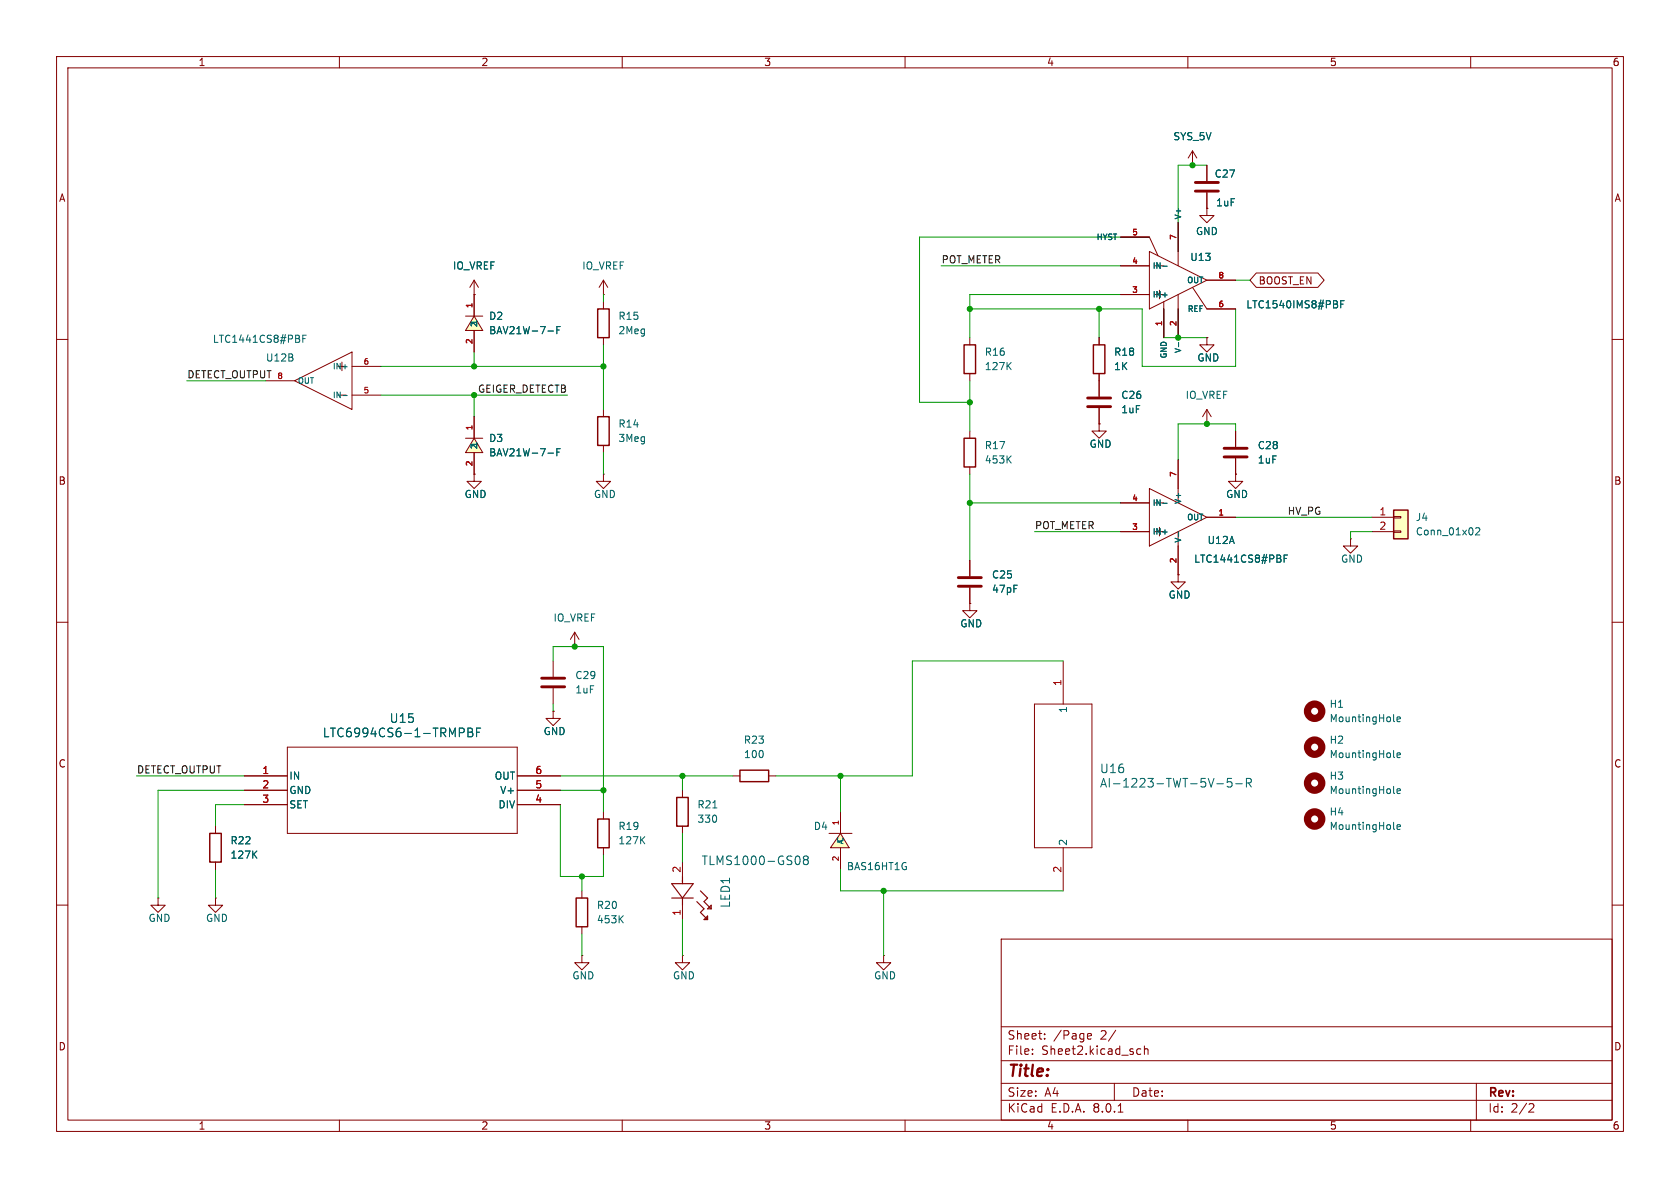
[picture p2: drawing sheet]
<svg xmlns="http://www.w3.org/2000/svg" width="297mm" height="210mm" viewBox="0 0 297 210" stroke-linecap="round" stroke-linejoin="round" font-family="sans-serif">
<g fill="none" stroke="#840000" stroke-width=".18">
<path d="M10 10h277v190h-277zM12 12h273v186h-273zM60 10v2M110 10v2M160 10v2M210 10v2M260 10v2M208.3 39.4v7.6M213.4 29.2v2.8M213.4 34v2.8M10 60h2M198.1 41.9h5.1l1.5 3.3"/>
<path d="M198.1 52.1h5.1M198.1 47h5.1M203.2 44.5l10.2 5-10.2 5.1zM205 51.3v1.5M205.7 53.3v6.4M208.3 52.1v7.6M210.8 50.8l2.6 3.8h5M213.4 49.5h5M285 60h2M194.3 74.9v1.3h1.3l-1.3 1.3-1.3-1.3h1.3M194.3 74.9h.1M10 110h2"/>
<path d="M285 110h2M10 160h2M285 160h2M177 166h108v32h-108zM60 198v2M110 198v2M160 198v2M177 194.5h108M177 191.5h108M177 187.5h108M177 181.5h108M182.5 186.3v.1"/>
<path d="M182.5 185.5v.1M184.7 183.6v.1M184.7 182.8v.1M192.3 183.6h.6M192.3 182.8l.4-.1 .3 .4-.8 .1M197 191.5v3M197.2 182.1l-1.2 2M197.7 196.6h.8M201.1 186.3h.6M201.1 185.5h.6M202.3 185.5l.2-.1 .4 .1 .1 .9M202.3 184.9v1.5"/>
<path d="M210 198v2M260 198v2M261 191.5v6.5M270.5 195.1l.5 .1 .2 .3-1 1.1h1"/>
</g>
<path d="M211.3 33.8h4.1M211.3 32.3h4.1" fill="none" stroke="#840000" stroke-width=".51"/>
<circle cx="232.4" cy="144.8" r="1.27" fill="none" stroke="#840000" stroke-width="1.3"/>
<path d="M205.6 47.1h.7M237 53.8h.4M237.6 53.2h-.6v1.2M208.4 60.5v.8M246.4 146.4l.2 .2M247 146.2l.6-.1-.1-.3h-.3l-.2 .2v.6h.5" fill="none" stroke="#006464" stroke-width=".18"/>
<path d="M83.8 77.5l1.5 2.5h-3z" fill="#ffffc2"/>
<path d="M82.3 77.5h3M83.8 77.5l1.5 2.5h-3zM83.8 73.7v3.8M83.8 80v3.8" fill="none" stroke="#840000" stroke-width=".18"/>
<path d="M98.4 79.9h.5M99.1 79.3h-.7v1.3M96.9 80.1h.9" fill="none" stroke="#006464" stroke-width=".18"/>
<path d="M148.6 147.3l1.5 2.6h-3.3z" fill="#ffffc2"/>
<g fill="none" stroke="#840000" stroke-width=".18">
<path d="M213.4 36.8v1.3h1.2l-1.2 1.3-1.3-1.3h1.3M213.4 36.8h.1M106.7 53.3v1.3M106.7 59.7v1.3M194.3 59.7v1.3M194.3 66v1.3M218.4 76.2v2.8M198.1 94h5.1M198.1 88.9h5.1M203.2 86.4l10.2 5-10.2 5.1zM205 93.2v1.5M208.3 81.3v7.6"/>
<path d="M208.3 94v7.6M213.4 91.4h5M218.4 83.8v1.3h1.3l-1.3 1.3-1.2-1.3h1.2M218.4 83.8h.1M218.4 81v2.8M208.3 101.6v1.3h1.2l-1.2 1.2-1.3-1.2h1.3M208.3 101.6h.1M106.7 143.5v1.3M106.7 149.9v1.2M146.6 147.3h4M148.6 147.3l1.5 2.6h-3.3zM148.6 143.5v3.8"/>
<path d="M148.6 149.9v3.8"/>
</g>
<path d="M216.4 79.2h4.1M216.4 80.8h4.1" fill="none" stroke="#840000" stroke-width=".51"/>
<path d="M205.6 89h.7M208.4 94.1v.7M227 98.7h.4M227.6 98.1h-.6v1.3M113.4 148.4l.6 .8M114 147.9l-.7 .7" fill="none" stroke="#006464" stroke-width=".18"/>
<path d="M105.7 54.6h2v5.1h-2zM193.3 61h2v5h-2zM105.7 144.8h2v5.1h-2z" fill="none" stroke="#840000" stroke-width=".25"/>
<path d="M246.4 90.2h2.5v5.1h-2.5z" fill="#ffffc2"/>
<path d="M210.8 29.2h.1M210.8 26.7l-.7 1.2M210.8 26.7v2.5M210.8 26.7l.8 1.2M242.6 91.4h3.8M242.6 94h3.8M246.4 93.9h1.2v.2h-1.2zM246.4 91.3h1.2v.3h-1.2zM188 116.8v7.7M182.9 124.5h10.1v25.4h-10.1zM188 149.9v7.6" fill="none" stroke="#840000" stroke-width=".18"/>
<path d="M246.4 90.2h2.5v5.1h-2.5z" fill="none" stroke="#840000" stroke-width=".25"/>
<path d="M260.9 93.4l.5-.1 .2 .4-.8 .9h.8M215.1 138.5h1.2M217.7 137.6h-.7l-.1 .7 .3-.1 .5 .1 .1 .2-.1 .5-.2 .1-.6-.1M218.5 138.5h1.1M220.4 138.4l.7-.1 .1-.2-.1-.4-.2-.1h-.5v1.5M220.7 138.4l.5 .7" fill="none" stroke="#006464" stroke-width=".18"/>
<path d="M83.8 55.9l1.5 2.5h-3z" fill="#ffffc2"/>
<g fill="none" stroke="#840000" stroke-width=".18">
<path d="M208.3 39.4v5.1M210.8 29.2h.1M213.4 36.8h.1M213.4 29.2v2.8M213.4 34v2.8M82.3 55.9h3M83.8 55.9l1.5 2.5h-3zM83.8 52.1h.1M83.8 49.5v6.4M83.8 58.4v3.8M83.8 49.5l-.7 1.3M83.8 49.5l.8 1.3"/>
<path d="M106.7 52.1h.1M106.7 49.5l-.8 1.3M106.7 49.5v2.6M106.7 49.5l.7 1.3M171.4 59.7v1.3M194.3 59.7v1.3M198.1 52.1h5.1M198.1 47h5.1M198.1 41.9h5.1M205.7 54.6v5.1M208.3 54.6v5.1M213.4 59.7v1.3h1.2l-1.2 1.2-1.3-1.2h1.3"/>
<path d="M213.4 59.7h.1M213.4 49.5h5M213.4 54.6h5M222.1 48.3h10.9l1.1 1.2-1.1 1.3h-10.9l-1.1-1.3zM47 67.3h5.1M52.1 67.3l10.1-5.1v10.2zM59.7 69.9h1.5M60.5 64v1.5M62.2 69.9h5.1M62.2 64.8h5.1M83.8 73.7v3.8M106.7 72.4v1.3"/>
<path d="M106.7 78.7v1.3M171.4 66v1.3M171.4 76.2v1.3M194.3 74.9h.1M194.3 66v4.1M194.3 72.1v2.8M213.4 74.9h.1M213.4 72.4l-.8 1.3M213.4 72.4v2.5M213.4 72.4l.7 1.3M218.4 76.2v2.8M83.8 83.8v1.3h1.3l-1.3 1.3-1.3-1.3h1.3"/>
<path d="M83.8 83.8h.1M83.8 80v3.8M106.7 83.8v1.3h1.2l-1.2 1.3-1.3-1.3h1.3M106.7 83.8h.1M171.4 82.6v1.2M171.4 99.1v2.8M198.1 94h5.1M198.1 88.9h5.1M208.3 81.3v5.1M208.3 96.5v5.1M213.4 91.4h5M218.4 83.8h.1"/>
<path d="M218.4 81v2.8M238.8 95.3v1.2h1.2l-1.2 1.3-1.3-1.3h1.3M238.8 95.3h.1M97.8 116.8v2.8M101.6 114.3h.1M101.6 111.8l-.8 1.2M101.6 111.8v2.5M101.6 111.8l.8 1.2M171.4 106.7v1.3h1.3l-1.3 1.2-1.2-1.2h1.2M171.4 106.7h.1M171.4 103.9v2.8M208.3 101.6h.1"/>
<path d="M43.2 137.2h7.6M43.2 139.7h7.6M50.8 132.1h40.6v15.2h-40.6zM91.4 137.2h7.7M91.4 139.7h7.7M97.8 125.7v1.3h1.3l-1.3 1.3-1.3-1.3h1.3M97.8 125.7h.1M97.8 121.7v2.8M120.6 139.7v1.3M129.5 137.2h1.3M135.9 137.2h1.3M27.9 158.8v1.2h1.3l-1.3 1.3-1.2-1.3h1.2"/>
<path d="M27.9 158.8h.1M38.1 158.8v1.2h1.3l-1.3 1.3-1.3-1.3h1.3M38.1 158.8h.1M38.1 146.1v1.2M38.1 152.4v1.3M43.2 142.2h7.6M91.4 142.2h7.7M102.9 157.5v1.3M120.6 146.1v1.2M120.6 152.4v2.5M102.9 168.9v1.3h1.2l-1.2 1.3-1.3-1.3h1.3M102.9 168.9h.1"/>
<path d="M102.9 163.8v1.3M120.6 168.9v1.3h1.3l-1.3 1.3-1.2-1.3h1.2M120.6 168.9h.1M120.6 160v2.6M156.2 168.9v1.3h1.3l-1.3 1.3-1.3-1.3h1.3M156.2 168.9h.1"/>
</g>
<g fill="none" stroke="#006464" stroke-width=".18">
<path d="M53.5 59.9h.5M54.1 59.3h-.6v1.2M96.9 58.5h.9M98.4 58.3h.5M99.1 57.7h-.7v1.3M205.6 47.1h.7M237 53.8h.4M237.6 53.2h-.6v1.2M60.6 69.9h.8M60.6 64.8h.8M98.4 79.9h.5M99.1 79.3h-.7v1.3"/>
<path d="M178.2 64.6l.6 .7M178.8 64.1l-.8 .7M208.4 60.5v.8M96.9 80.1h.9M178.2 81.1l.6 .8M178.8 80.6l-.8 .7M205.6 89h.7M208.4 94.1v.7M227 98.7h.4M227.6 98.1h-.6v1.3M81.8 128.7l.3 .3-.1 .4-.2 .1M82.7 128.7h.5l.3 .2v.2l-.3 .3a.41 .41 0 0 1 .4 .4 .41 .41 0 0 1-.3 .4h-.6z"/>
<path d="M82.7 129.4h.5M84.3 129.4h.5M85 128.7h-.7v1.5M246.4 127.4l.2 .2M246.4 133.7l.2 .2M247 127.2l.6-.2-.1-.2-.3-.1-.2 .2v.6h.5M247 133.5l.6-.1-.1-.3h-.3l-.2 .2v.6h.5M247 139.9l.6-.2-.1-.2-.3-.1-.2 .2v.6h.5M44.9 151l.5 .7M45.4 150.4l-.7 .8M126 142.8h.7M141.1 151.3a.95 .95 0 0 1 0 1.5"/>
<path d="M142.3 152l-.3-.3 .3-.4h.3l.3 .3-.3 .4M142.3 152l-.3 .3 .1 .4 .2 .1h.4l.2-.2-.1-.5-.2-.1M142.3 152h.3M246.4 140.1l.2 .2M109.6 162.4l.6 .7M110.2 161.9l-.7 .7"/>
</g>
<path d="M105.7 73.7h2v5h-2zM170.4 61h2.1v5h-2.1zM170.4 77.5h2.1v5.1h-2.1zM130.8 136.1h5.1v2.1h-5.1zM37.1 147.3h2v5.1h-2zM101.9 158.8h2v5h-2zM119.6 141h2.1v5.1h-2.1z" fill="none" stroke="#840000" stroke-width=".25"/>
<path d="M192.3 71.9h4M192.3 70.4h4M95.8 119.9h4M169.4 103.6h4.1M169.4 102.1h4.1M95.8 121.4h4" fill="none" stroke="#840000" stroke-width=".51"/>
<g fill="none" stroke="#840000" stroke-width="1.3">
<circle cx="232.4" cy="125.7" r="1.27"/>
<circle cx="232.4" cy="132.1" r="1.27"/>
<circle cx="232.4" cy="138.4" r="1.27"/>
</g>
<path d="M118.7 156.2h3.9l-2 2.6zM118.7 158.8h3.9M120.6 154.9v1.3M120.6 158.8v1.2M123.2 159.4l1.3 1.3-.7 .6 1.3 1.3M123.8 157.5l1.3 1.3-.6 .6 1.2 1.3M124.5 162.6l.6-.7v.7zM125.1 160.7l.6-.7v.7z" fill="none" stroke="#840000" stroke-width=".2"/>
<g fill="none" stroke="#009600" stroke-width=".18">
<path d="M213.4 29.2h-5.1v15.3M106.7 52.1v1.2M166.4 47h31.7M171.4 54.6h30.5v10.2h16.5v-10.2M194.3 54.6v5.1M198.1 52.1h-26.7v7.6M203.2 41.9h-40.6v29.2h8.8M205.7 54.6v5.1h7.7M208.3 54.6v5.1M218.4 49.5h2.6M33 67.3h14M67.3 64.8h39.4"/>
<path d="M67.3 69.9h33M83.8 62.2v2.6M83.8 69.9v3.8M106.7 61v11.4M171.4 67.3v8.9M218.4 76.2v-1.3h-10.1v6.4M106.7 80v3.8M171.4 83.8v15.3M171.4 88.9h26.7M182.9 94h15.2M218.4 91.4h24.2M242.6 94h-3.8v1.3"/>
<path d="M97.8 116.8v-2.5h8.9v29.2M188 116.8h-26.7v20.4h-24.1M24.1 137.2h19.1M43.2 139.7h-15.3v19.1M97.8 124.5v1.2M99.1 139.7h7.6M99.1 137.2h30.4M120.6 137.2v2.5M148.6 137.2v6.3M38.1 153.7v5.1M43.2 142.2h-5.1v3.9M99.1 142.2v12.7h7.6v-3.8"/>
<path d="M102.9 154.9v2.6M120.6 147.3v5.1M148.6 153.7v3.8h39.4M156.2 157.5v11.4M102.9 165.1v3.8M120.6 162.6v6.3"/>
</g>
<g fill="#009600" stroke="#009600" stroke-width=".18">
<circle cx="213.4" cy="74.9" r=".46"/>
<circle cx="171.4" cy="88.9" r=".46"/>
<circle cx="210.8" cy="29.2" r=".46"/>
<circle cx="194.3" cy="54.6" r=".46"/>
<circle cx="208.3" cy="59.7" r=".46"/>
<circle cx="171.4" cy="54.6" r=".46"/>
<circle cx="171.4" cy="71.1" r=".46"/>
<circle cx="106.7" cy="139.7" r=".46"/>
<circle cx="120.6" cy="137.2" r=".46"/>
<circle cx="101.6" cy="114.3" r=".46"/>
<circle cx="148.6" cy="137.2" r=".46"/>
<circle cx="156.2" cy="157.5" r=".46"/>
<circle cx="102.9" cy="154.9" r=".46"/>
<circle cx="106.7" cy="64.8" r=".46"/>
<circle cx="83.8" cy="69.9" r=".46"/>
<circle cx="83.8" cy="64.8" r=".46"/>
</g>
<text font-size="2.8" fill="#840000" x="178" y="190.9">Title:</text>
<g font-size="2.1" fill="#006464">
<text x="57" y="130.5">LTC6994CS6-1-TRMPBF</text>
<text x="68.8" y="128">U15</text>
<text x="194.4" y="136.9">U16</text>
<text x="194.4" y="139.4">AI-1223-TWT-5V-5-R</text>
<text x="123.9" y="153.1">TLMS1000-GS08</text>
<text x="129.3" y="160.6" transform="rotate(-90 129.3 160.6)">LED1</text>
</g>
<g font-size="2.1" fill="#840000">
<text x="178" y="184">Sheet:</text>
<text x="186.2" y="184">/Page</text>
<text x="194.6" y="184">2/</text>
<text x="178" y="186.7">File:</text>
<text x="184.1" y="186.7">Sheet2.kicad_sch</text>
<text x="178" y="196.9">KiCad</text>
<text x="178" y="194.1">Size:</text>
<text x="184.7" y="194.1">A4</text>
<text x="185.7" y="196.9">E.D.A.</text>
<text x="193.3" y="196.9">8.0.1</text>
<text x="200" y="194.1">Date:</text>
<text x="263" y="194.3">Rev:</text>
<text x="263" y="196.9">Id:</text>
<text x="267.1" y="196.9">2/2</text>
</g>
<g font-size="1.8" fill="#840000">
<text x="35" y="11.9">1</text>
<text x="85" y="11.9">2</text>
<text x="135" y="11.9">3</text>
<text x="185" y="11.9">4</text>
<text x="235" y="11.9">5</text>
<text x="285" y="11.9">6</text>
<text x="10.3" y="35.9">A</text>
<text x="285.3" y="35.9">A</text>
<text x="222.4" y="50.5">BOOST_EN</text>
<text x="10.3" y="85.9">B</text>
<text x="285.3" y="85.9">B</text>
<text x="10.3" y="135.9">C</text>
<text x="285.3" y="135.9">C</text>
<text x="10.3" y="185.9">D</text>
<text x="285.3" y="185.9">D</text>
<text x="35" y="199.9">1</text>
<text x="85" y="199.9">2</text>
<text x="135" y="199.9">3</text>
<text x="185" y="199.9">4</text>
<text x="235" y="199.9">5</text>
<text x="285" y="199.9">6</text>
</g>
<g font-size="1.8" fill="#006464">
<text x="207.3" y="25">SYS_5V</text>
<text x="214.6" y="31.6">C27</text>
<text x="211.3" y="41.8">GND</text>
<text x="214.9" y="36.7">1uF</text>
<text x="80" y="47.9">IO_VREF</text>
<text x="102.8" y="47.9">IO_VREF</text>
<text x="210.3" y="46.3">U13</text>
<text x="86.4" y="56.7">D2</text>
<text x="86.4" y="59.3">BAV21W-7-F</text>
<text x="109.2" y="59.3">2Meg</text>
<text x="109.2" y="56.7">R15</text>
<text x="220.2" y="54.7">LTC1540IMS8#PBF</text>
<text x="37.5" y="60.8">LTC1441CS8#PBF</text>
<text x="46.9" y="64.1">U12B</text>
<text x="174" y="65.6">127K</text>
<text x="174" y="63.1">R16</text>
<text x="196.9" y="65.6">1K</text>
<text x="196.9" y="63.1">R18</text>
<text x="211.6" y="64.1">GND</text>
<text x="198.1" y="70.7">C26</text>
<text x="209.5" y="70.7">IO_VREF</text>
<text x="109.2" y="75.8">R14</text>
<text x="198.1" y="73.3">1uF</text>
<text x="86.4" y="78.3">D3</text>
<text x="86.4" y="80.9">BAV21W-7-F</text>
<text x="109.2" y="78.3">3Meg</text>
<text x="174" y="82.1">453K</text>
<text x="174" y="79.6">R17</text>
<text x="192.5" y="79.3">GND</text>
<text x="222.3" y="82.1">1uF</text>
<text x="222.3" y="79.6">C28</text>
<text x="82" y="88.2">GND</text>
<text x="104.9" y="88.2">GND</text>
<text x="216.7" y="88.2">GND</text>
<text x="250.2" y="92.3">J4</text>
<text x="250.2" y="94.8">Conn_01x02</text>
<text x="211" y="99.7">LTC1441CS8#PBF</text>
<text x="213.4" y="96.4">U12A</text>
<text x="237" y="99.7">GND</text>
<text x="175.3" y="102.5">C25</text>
<text x="175.3" y="105">47pF</text>
<text x="206.5" y="106">GND</text>
<text x="97.7" y="110.1">IO_VREF</text>
<text x="169.7" y="111.1">GND</text>
<text x="101.6" y="122.8">1uF</text>
<text x="101.6" y="120.2">C29</text>
<text x="235" y="125.3">H1</text>
<text x="96" y="130.1">GND</text>
<text x="131.4" y="131.7">R23</text>
<text x="188.8" y="126.1" transform="rotate(-90 188.8 126.1)">1</text>
<text x="235" y="127.9">MountingHole</text>
<text x="235" y="131.7">H2</text>
<text x="131.4" y="134.2">100</text>
<text x="235" y="134.2">MountingHole</text>
<text x="51.1" y="138">IN</text>
<text x="51.1" y="140.6">GND</text>
<text x="51.1" y="143.1">SET</text>
<text x="87.4" y="138">OUT</text>
<text x="88" y="143.1">DIV</text>
<text x="88.3" y="140.6">V+</text>
<text x="123.2" y="143.1">R21</text>
<text x="235" y="138">H3</text>
<text x="235" y="140.6">MountingHole</text>
<text x="40.6" y="149.5">R22</text>
<text x="109.2" y="149.5">127K</text>
<text x="109.2" y="146.9">R19</text>
<text x="123.2" y="145.6">330</text>
<text x="143.8" y="146.9">D4</text>
<text x="188.8" y="149.6" transform="rotate(-90 188.8 149.6)">2</text>
<text x="235" y="144.4">H4</text>
<text x="235" y="146.9">MountingHole</text>
<text x="40.6" y="152">127K</text>
<text x="149.6" y="154">BAS16HT1G</text>
<text x="105.4" y="160.9">R20</text>
<text x="26.2" y="163.2">GND</text>
<text x="36.3" y="163.2">GND</text>
<text x="105.4" y="163.4">453K</text>
<text x="101.1" y="173.3">GND</text>
<text x="118.9" y="173.3">GND</text>
<text x="154.4" y="173.3">GND</text>
</g>
<g font-size="1.8" fill="#0f0f0f">
<text x="166.4" y="46.6">POT_METER</text>
<text x="33" y="67">DETECT_OUTPUT</text>
<text x="84.4" y="69.5">GEIGER_DETECTB</text>
<text x="182.9" y="93.6">POT_METER</text>
<text x="227.6" y="91.1">HV_PG</text>
<text x="24.1" y="136.8">DETECT_OUTPUT</text>
</g>
<g font-size="1.8" fill="#a90000">
<text x="243.8" y="91.2">1</text>
<text x="243.8" y="93.7">2</text>
<text x="187.7" y="121.4" transform="rotate(-90 187.7 121.4)">1</text>
<text x="46.3" y="136.9">1</text>
<text x="94.5" y="136.9">6</text>
<text x="46.3" y="139.4">2</text>
<text x="46.3" y="142">3</text>
<text x="94.5" y="142">4</text>
<text x="94.5" y="139.4">5</text>
<text x="120.4" y="154.4" transform="rotate(-90 120.4 154.4)">2</text>
<text x="187.7" y="154.4" transform="rotate(-90 187.7 154.4)">2</text>
<text x="120.4" y="162" transform="rotate(-90 120.4 162)">1</text>
</g>
<g font-size="1.4" fill="#a90000">
<text x="200.1" y="41.7">5</text>
<text x="200.1" y="46.7">4</text>
<text x="208" y="42.5" transform="rotate(-90 208 42.5)">7</text>
<text x="200.1" y="51.8">3</text>
<text x="215.3" y="49.3">8</text>
<text x="83.6" y="54.6" transform="rotate(-90 83.6 54.6)">1</text>
<text x="205.5" y="57.8" transform="rotate(-90 205.5 57.8)">1</text>
<text x="208" y="57.8" transform="rotate(-90 208 57.8)">2</text>
<text x="215.3" y="54.4">6</text>
<text x="64.2" y="64.5">6</text>
<text x="83.6" y="60.9" transform="rotate(-90 83.6 60.9)">2</text>
<text x="48.9" y="67.1">8</text>
<text x="64.2" y="69.6">5</text>
<text x="83.6" y="76.2" transform="rotate(-90 83.6 76.2)">1</text>
<text x="83.6" y="82.5" transform="rotate(-90 83.6 82.5)">2</text>
<text x="200.1" y="88.6">4</text>
<text x="208" y="84.4" transform="rotate(-90 208 84.4)">7</text>
<text x="200.1" y="93.7">3</text>
<text x="215.3" y="91.2">1</text>
<text x="208" y="99.7" transform="rotate(-90 208 99.7)">2</text>
<text x="148.3" y="146" transform="rotate(-90 148.3 146)">1</text>
<text x="148.3" y="152.4" transform="rotate(-90 148.3 152.4)">2</text>
</g>
<g font-size="1.4" fill="#006464">
<text x="209" y="38.9" transform="rotate(-90 209 38.9)">V+</text>
<text x="193.7" y="42.6">HYST</text>
<text x="203.7" y="47.7">IN-</text>
<text x="203.7" y="52.8">IN+</text>
<text x="209.7" y="50.3">OUT</text>
<text x="84.5" y="57.9" transform="rotate(-90 84.5 57.9)">21</text>
<text x="209.8" y="55.3">REF</text>
<text x="58.7" y="65.5">IN+</text>
<text x="206.5" y="63.5" transform="rotate(-90 206.5 63.5)">GND</text>
<text x="209" y="62.6" transform="rotate(-90 209 62.6)">V-</text>
<text x="52.6" y="68">OUT</text>
<text x="58.7" y="70.6">IN-</text>
<text x="84.5" y="79.5" transform="rotate(-90 84.5 79.5)">21</text>
<text x="203.7" y="89.6">IN-</text>
<text x="209" y="89.2" transform="rotate(-90 209 89.2)">V+</text>
<text x="203.7" y="94.7">IN+</text>
<text x="209.7" y="92.2">OUT</text>
<text x="209" y="96" transform="rotate(-90 209 96)">V-</text>
<text x="149.3" y="149.4" transform="rotate(-90 149.3 149.4)">A</text>
</g>
</svg>
